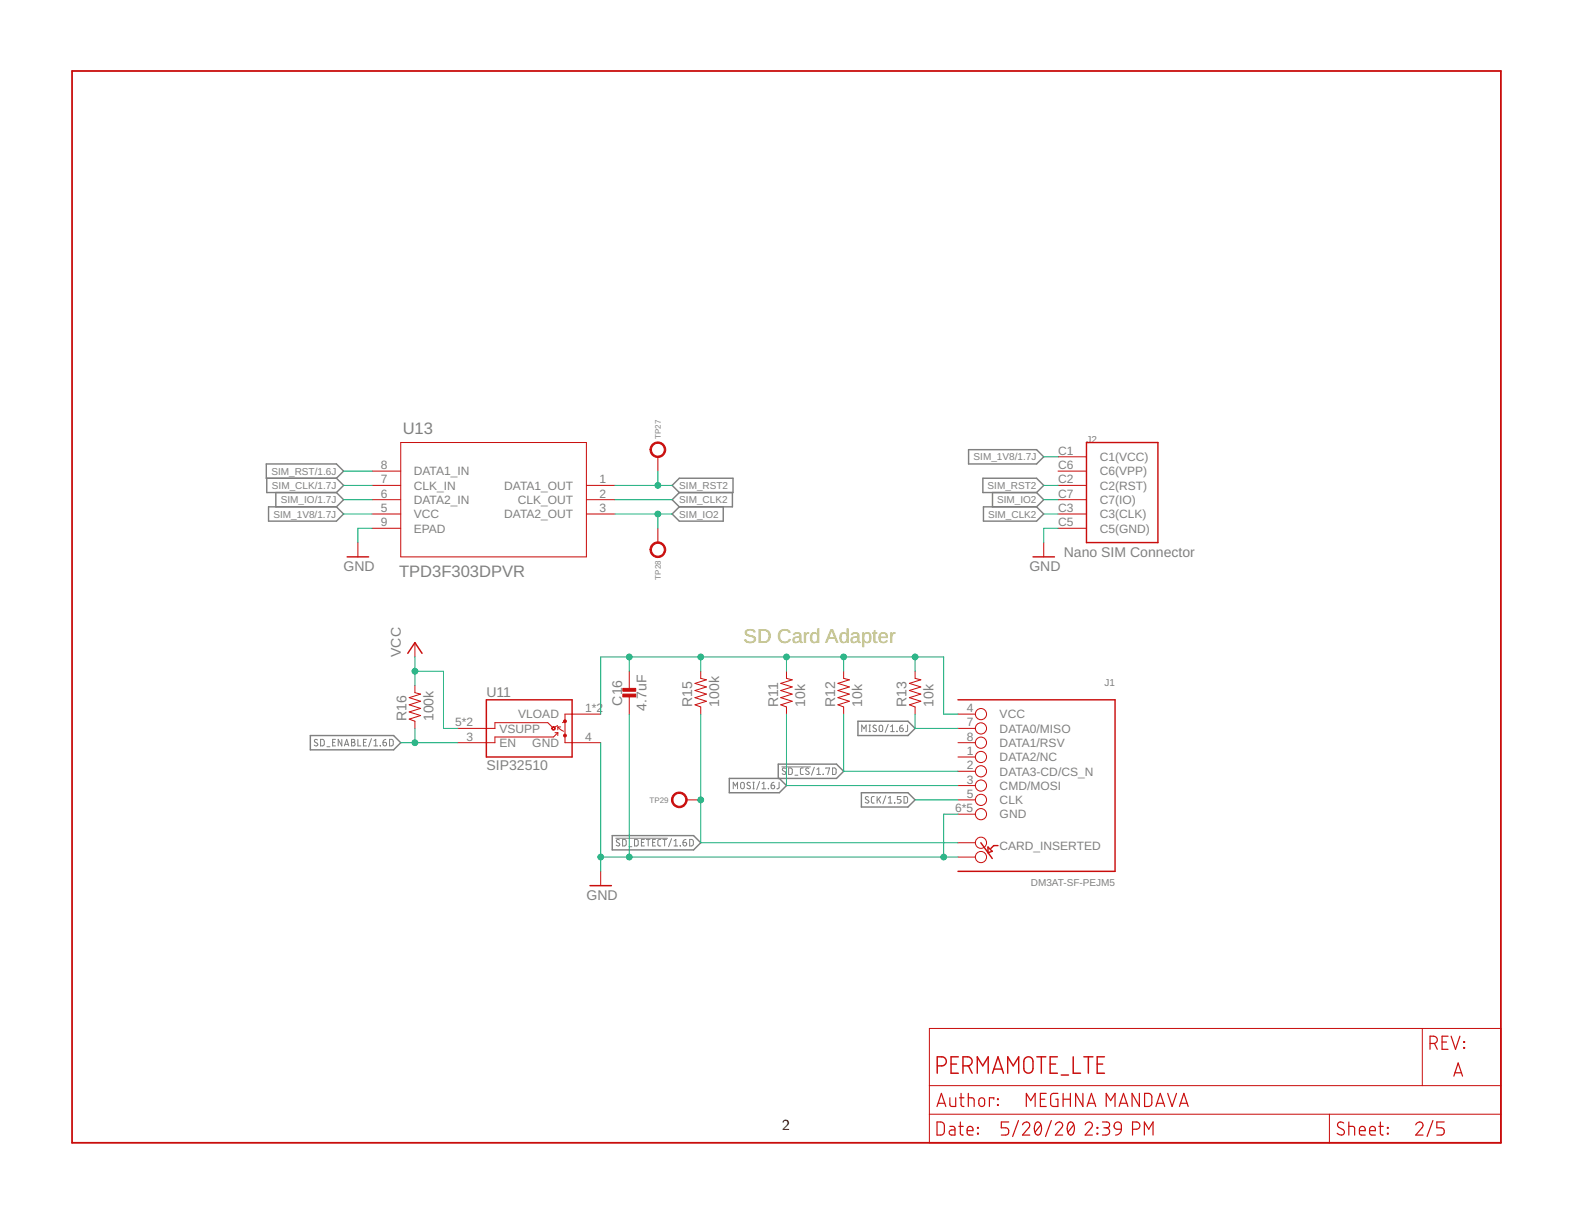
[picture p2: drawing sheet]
<svg xmlns="http://www.w3.org/2000/svg" width="279mm" height="216mm" viewBox="0 0 279 216" stroke-linecap="round" stroke-linejoin="round" font-family="sans-serif">
<g fill="none" stroke="#808080" stroke-width=".25">
<path d="M172.1 79.9h12.1l1.3 1.3-1.3 1.2h-12.1zM47.3 82.4h12.5l1.3 1.3-1.3 1.3h-12.5zM47.4 85v2.5h12.4M47.7 90.1h12.1l1.3 1.2-1.3 1.3h-12.1zM49 87.5v2.6M59.8 85l1.3 1.3-1.3 1.2M59.8 87.5l1.3 1.3-1.3 1.3M119.5 86.3l1.2-1.3h9.6v2.5h-9.6zM120.7 90.1l-1.2 1.2 1.2 1.3h7.8v-2.5M120.7 87.5l-1.2 1.3 1.2 1.3M130.2 87.5v2.6h-9.5M174.7 85h9.5l1.3 1.3-1.3 1.2h-9.5z"/>
<path d="M174.8 90.1h9.4l1.3 1.2-1.3 1.3h-9.4zM176.4 87.5v2.6M184.2 87.5l1.3 1.3-1.3 1.3M55.2 130.7h14.8l1.2 1.3-1.2 1.2h-14.8zM138.3 138.3v-2.5h10.4l1.2 1.3-1.2 1.2h-19.1v2.6h8.9l1.3-1.3-1.3-1.3M152.5 128.2h8.9l1.2 1.2-1.2 1.3h-8.9zM108.8 148.5h14.5l1.2 1.3-1.2 1.2h-14.5zM153.1 140.9h8.3l1.2 1.2-1.2 1.3h-8.3z"/>
</g>
<g fill="none" stroke="#808080" stroke-width=".18">
<path d="M56.4 131.5l-.3-.1-.2 .2v.2l.4 .3a.3 .3 0 0 1 .1 .4 .3 .3 0 0 1-.5 0l-.1-.1M57 131.4h.4l.2 .2v.6l-.2 .3h-.4zM58.1 132.7h.5M59.1 131.9h.4M59.6 131.4h-.5v1.1h.5M60.7 131.4v1.1l-.6-1.1v1.1M61.2 132.5l.4-1.1 .4 1.1M61.3 132.3h.6M62.5 131.4l.5 .1v.3l-.2 .1 .3 .3-.2 .3h-.4zM62.5 131.9h.3M63.6 131.4v1.1h.5M64.6 131.9h.4"/>
<path d="M65.1 131.4h-.5v1.1h.5M66 131.3l-.5 1.4M66.5 132.5h.6M66.5 131.6l.3-.2v1.1M67.6 132.5h.1M68.1 131.9h.4a.32 .32 0 0 1 .2 .4 .32 .32 0 0 1-.3 .3 .32 .32 0 0 1-.3-.4zM68.6 131.4a.51 .51 0 0 0-.5 .5M69.2 131.4h.5l.2 .2v.8l-.2 .1h-.5zM131.8 139.1h.4l.1 .2-.1 .7-.2 .2-.2-.1-.2-.3zM133.3 139.1l-.4-.1-.1 .3v.1l.5 .3a.32 .32 0 0 1-.1 .5 .32 .32 0 0 1-.5-.2M133.8 139h.3M133.9 139v1.2"/>
<path d="M135 138.9l-.5 1.4M135.4 139.3l.4-.3v1.2M137.1 139.5h.3a.32 .32 0 0 1 .3 .4 .32 .32 0 0 1-.3 .3 .32 .32 0 0 1-.3-.4zM137.6 139a.51 .51 0 0 0-.5 .5M138.5 139v1l-.4 .2M139 136.3h5M139.6 136.6a.28 .28 0 0 0-.4-.1 .28 .28 0 0 0 0 .4l.3 .2a.3 .3 0 0 1 .1 .5 .3 .3 0 0 1-.5 0l-.1-.1M140.2 136.5h.4l.2 .3v.5l-.2 .3h-.4zM141.3 137.8h.5M142.8 136.5h-.4l-.1 .2v.9h.5M143.8 136.6l-.3-.1-.3 .1v.3l.5 .2a.32 .32 0 0 1 0 .5 .32 .32 0 0 1-.5-.1M144.7 136.3l-.5 1.5"/>
<path d="M145.2 137.6h.6M145.2 136.7l.3-.2v1.1M146.3 137.6h.1M146.8 136.6v-.1h.6l-.3 1.1M148 136.5h.4l.2 .2v.7l-.2 .2h-.4zM153.2 130v-1.2l.4 .7 .3-.7v1.2M154.5 130h.2M154.5 128.8h.2M154.6 128.8v1.2M155.7 128.9h-.4l-.1 .2 .5 .4a.32 .32 0 0 1-.1 .5 .32 .32 0 0 1-.4-.1M156.4 128.9h.2l.3 .1v.8l-.3 .2-.3-.2zM157.9 128.7l-.6 1.5"/>
<path d="M158.3 130h.7M158.3 129.1l.3-.3v1.2M159.4 129.9l.1 .1zM159.9 129.4h.4a.33 .33 0 0 1 .3 .3 .33 .33 0 0 1-.4 .3 .33 .33 0 0 1-.3-.3zM160.4 128.8a.54 .54 0 0 0-.5 .6M161.3 128.8v1.1l-.4 .1M109.5 148.9h9.1M110.1 149.3a.29 .29 0 0 0-.4-.1 .29 .29 0 0 0 0 .4l.4 .3a.33 .33 0 0 1-.2 .4 .33 .33 0 0 1-.4-.1M110.7 149.2h.4l.2 .2v.7l-.2 .2h-.4zM111.8 150.5h.5M112.8 149.2h.4l.2 .2v.7l-.2 .2h-.4zM114 149.7h.4"/>
<path d="M114.5 149.2h-.5v1.1h.5M114.9 149.2h.6M115.2 149.2v1.1M116 149.7h.4M116.5 149.2h-.5v1.1h.5M117.5 149.2h-.4l-.2 .2v.8l.6 .1M117.8 149.2h.7M118.1 149.2v1.1M119.4 149l-.6 1.5M119.8 150.3h.6M119.8 149.4l.3-.2v1.1M120.9 150.3h.1"/>
<path d="M121.4 149.7h.4a.33 .33 0 0 1 .2 .4 .33 .33 0 0 1-.3 .2 .33 .33 0 0 1-.3-.3zM121.9 149.2a.51 .51 0 0 0-.5 .5M122.6 149.2h.4l.2 .2v.6l-.2 .3h-.4zM130.3 140.2v-1.2l.4 .7 .4-.7v1.2M133.8 140.2h.3M135.4 140.2h.7M136.5 140.1l.1 .1zM154.4 141.6h-.4l-.2 .2 .5 .4a.3 .3 0 0 1 0 .5 .3 .3 0 0 1-.4-.1h-.1M155.4 141.5l-.4 .1-.1 .2v.8l.5 .1M155.9 141.5v1.2M156.1 142l.4 .7M156.5 141.5l-.6 .8"/>
<path d="M157.4 141.4l-.5 1.4M157.9 142.7h.6M157.9 141.8l.3-.3v1.2M159 142.6v.1zM160.1 141.5h-.6v.6h.4a.32 .32 0 0 1 .3 .3 .32 .32 0 0 1-.3 .3h-.4M160.7 141.5l.4 .1 .2 .2v.7l-.2 .2h-.4z"/>
</g>
<g fill="none" stroke="#c90d0c" stroke-width=".25">
<path d="M193.1 78.6h12.7v17.8h-12.7zM61.7 99h3.8M183.6 99h3.8M72.5 116.1l1.2-1.9 1.3 1.9M86.4 124.4h15.3v10.1h-15.3zM170.3 124.4h27.9v30.4h-27.9M104.9 157.4h3.8M174.3 149.8l2.1 2.7M175.6 150.5l.8 .8-.8 .2zM177.4 150.3h-.8l-.5 .5M166.6 189.4h.8a.8 .8 0 0 0 .8-.8 .8 .8 0 0 0-.8-.8h-.8v2.9M169 189.1h1"/>
<path d="M170.3 187.8h-1.3v2.9h1.3M171.2 189.4h.8a.8 .8 0 0 0 .8-.8 .8 .8 0 0 0-.8-.8h-.8v2.9M172.1 189.4l.7 1.3M173.7 190.7v-2.9l1 1.6 .9-1.6v2.9M176.4 190.7l1-2.9 1 2.9M176.7 190h1.4M179.1 190.7v-2.9l1 1.6 1-1.6v2.9M182.1 188.2a.82 .82 0 0 1 .9-.4 .82 .82 0 0 1 .6 .8v1.3a.81 .81 0 0 1-.8 .8 .81 .81 0 0 1-.8-.8v-1.3zM184.3 187.8h1.6M185.1 187.8v2.9M186.6 189.1h1M187.9 187.8h-1.3v2.9h1.3"/>
<path d="M188.6 191h1.3M190.8 187.8v2.9h1.2M192.6 187.8h1.6M193.4 187.8v2.9M195 189.1h1M196.3 187.8h-1.3v2.9h1.3"/>
</g>
<g fill="none" stroke="#c90d0c" stroke-width=".18">
<path d="M71.2 78.6h33v20.4h-33zM63.6 96.4v2.6M66.1 93.9h5.1M66.1 83.7h5.1M66.1 88.8h5.1M66.1 91.3h5.1M66.1 86.3h5.1M104.2 88.8h5.1M104.2 91.3h5.1M104.2 86.3h5.1M116.9 81.2v2.5M116.9 93.9v2.5"/>
<path d="M185.5 96.4v2.6M188 93.9h5.1M188 83.7h5.1M188 88.8h5.1M188 91.3h5.1M188 86.3h5.1M188 81.2h5.1M73.7 114.2v2.5M111.8 119.3v3M124.5 119.3v1.2l1.1 .3-2.1 .6 2.1 .7-2.1 .6 2.1 .6-2.1 .7 2.1 .6-2.1 .6 1 .4v1.3M139.8 119.3v1.2l1 .3-2 .6 2 .7-2 .6 2 .6-2 .7 2 .6-2 .6 1 .4v1.3M149.9 119.3v1.2l1.1 .3-2.1 .6 2.1 .7-2.1 .6 2.1 .6-2.1 .7 2.1 .6-2.1 .6 1 .4v1.3"/>
<path d="M162.6 119.3v1.2l1.1 .3-2.1 .6 2.1 .7-2.1 .6 2.1 .6-2.1 .7 2.1 .6-2.1 .6 1 .4v1.3M73.7 121.8v1.3l1.1 .2-2.1 .7 2.1 .6-2.1 .6 2.1 .7-2.1 .6 2.1 .6-2.1 .7 1 .4v1.2M98.1 129.2l-.7-.8h-9.4v1h-6.6M98.6 130.2h.5M99.1 128.9l-.5 .3M99.1 129.2l1.1 .7M99.1 130.2l-.7 .8h-10.4v1h-6.6M99.1 129.2v.5M99.1 130.2v.5M99.1 129.2h.6M100.4 131v1h6.4M100.4 128.2l-.4 .2"/>
<path d="M106.8 126.9h-6.4v3.6M111.8 123.6v3.3M170.3 129.4h3.1M170.3 132h3.1M170.3 134.5h3.1M170.3 137.1h3.1M170.3 139.6h3.1M170.3 126.9h3.1M106.8 154.8v2.6M122 142.1h2.5M170.3 142.1h3.1M170.3 144.7h3.1"/>
<path d="M170.3 149.8h3.1M170.3 152.3h3.1M165.2 182.8h101.6v20.3h-101.6zM165.2 198h101.6M165.2 192.9h101.6M236.3 198v5.1M252.8 182.8v10.1"/>
<circle cx="174.3" cy="132" r=".99"/>
<circle cx="174.3" cy="134.5" r=".99"/>
<circle cx="174.3" cy="139.6" r=".99"/>
<circle cx="174.3" cy="129.4" r=".99"/>
<circle cx="174.3" cy="137.1" r=".99"/>
<circle cx="174.3" cy="126.9" r=".99"/>
<circle cx="174.3" cy="142.1" r=".99"/>
<circle cx="174.3" cy="144.7" r=".99"/>
<circle cx="174.3" cy="149.8" r=".99"/>
<circle cx="174.3" cy="152.3" r=".99"/>
</g>
<g fill="#c90d0c" stroke="#c90d0c" stroke-width=".18">
<path d="M110.7 122.3h2.3v.5h-2.3z"/>
<path d="M110.7 123.3h2.3v.5h-2.3z"/>
</g>
<g fill="#c90d0c" stroke="#c90d0c" stroke-width=".18">
<path d="M98.1 129.3a.32 .32 0 0 1 .5-.1 .32 .32 0 0 1-.1 .5 .32 .32 0 0 1-.4-.3h.1a.19 .19 0 0 1 .2-.2 .19 .19 0 0 1 .2 .3 .19 .19 0 0 1-.3 .1l-.2-.2z" fill-rule="evenodd"/>
<path d="M115.9 79a1.4 1.4 0 0 1 2.2 .2 1.4 1.4 0 0 1-.8 2.1 1.4 1.4 0 0 1-1.8-1.4h.3a1.15 1.15 0 0 1 1.6-1.1 1.15 1.15 0 0 1 .3 2 1.15 1.15 0 0 1-1.9-.6v-.3h-.3z" fill-rule="evenodd"/>
<path d="M115.9 96.7a1.39 1.39 0 0 1 2.2 .3 1.39 1.39 0 0 1-.8 2 1.39 1.39 0 0 1-1.8-1.3h.3a1.15 1.15 0 0 1 1.6-1.1 1.15 1.15 0 0 1 .3 1.9 1.15 1.15 0 0 1-1.9-.5v-.3h-.3l.2-.7z" fill-rule="evenodd"/>
<path d="M119.7 141.2a1.39 1.39 0 0 1 2.2 .2 1.39 1.39 0 0 1-.8 2.1 1.39 1.39 0 0 1-1.8-1.4h.3a1.15 1.15 0 0 1 1.6-1.1 1.15 1.15 0 0 1 .3 2 1.15 1.15 0 0 1-1.9-.6v-.3h-.3l.2-.6z" fill-rule="evenodd"/>
<circle cx="100.4" cy="130.7" r=".25"/>
<circle cx="100.4" cy="128.2" r=".25"/>
</g>
<path d="M12.8 12.6h254v190.5h-254z" fill="none" stroke="#c90d0c" stroke-width=".32"/>
<g fill="none" stroke="#c90d0c" stroke-width=".21">
<path d="M166.5 199.4h.9l.4 .4 .1 1.3-.2 .3-.3 .3h-.9zM166.5 196.6l.8-2.3 .8 2.3M166.8 196h1.1M168.8 195.1v1.3l.4 .2h.7v-1.5M170.5 195.1h.8M170.7 199.4v2.1l.2 .2h.3M170.8 194.3v2.1l.2 .2h.3M172.1 195.1l.9 .1 .1 .3v1.1M172.1 194.3v2.3M174.1 195.2l.5-.1a.47 .47 0 0 1 .4 .5v.5a.52 .52 0 0 1-.5 .5 .52 .52 0 0 1-.5-.5zM176.6 195.3v-.2h-.7v1.5M177.3 195.3h.1v.1h-.1z"/>
<path d="M177.3 196.3h.1v.1h-.1zM179.3 199.4h-1.3v1h.8a.66 .66 0 0 1 .5 .7 .66 .66 0 0 1-.5 .6h-.8M181 199.1l-1 2.9M181.7 199.9a.64 .64 0 0 1 1-.5 .64 .64 0 0 1 .1 1l-1.1 1.3h1.3M182.4 196.6v-2.3l.8 1.3 .8-1.3v2.3M184.1 199.6a.55 .55 0 0 1 .6-.2 .55 .55 0 0 1 .3 .6 1.32 1.32 0 0 1-.5 1.7 1.1 1.1 0 0 1-.6-1.5zM184.9 195.3h.8M185 199.9l-1 1.3M185.9 194.3h-1v2.3h1M186.9 199.1l-1.1 2.9M187.6 199.9a.64 .64 0 0 1 .9-.5 .64 .64 0 0 1 .2 1l-1.1 1.3h1.3M188 194.3h-.8a.51 .51 0 0 0-.5 .5v1.3l.2 .4 1.1 .1v-1.3h-.4"/>
<path d="M189 195.3h1.2M189 194.3v2.3M189.9 199.6a.55 .55 0 0 1 .6-.2 .55 .55 0 0 1 .4 .6 1.48 1.48 0 0 1-.4 1.7h-.2a1.1 1.1 0 0 1-.6-1.5zM190.2 194.3v2.3M190.8 199.9l-1 1.3M192.5 194.3v2.3l-1.3-2.3v2.3M192.9 199.9a.64 .64 0 0 1 .9-.5 .64 .64 0 0 1 .2 1l-1.1 1.3h1.3M193.2 196.6l.8-2.3 .8 2.3M193.4 196h1.2M195.9 199.4h.8a.52 .52 0 0 1 .5 .5 .52 .52 0 0 1-.5 .5h-.5M196.6 196.6v-2.3l.8 1.3 .8-1.3v2.3M198.1 199.6a.64 .64 0 0 1 .8-.2 .64 .64 0 0 1 .4 .6v.7h-.8a.62 .62 0 0 1-.5-.4 .62 .62 0 0 1 .1-.7z"/>
<path d="M198.9 196.6l.8-2.3 .8 2.3M199.1 196h1.2M202.5 194.3v2.3l-1.3-2.3v2.3M203.4 194.3h.9l.4 .4v1.5l-.4 .4h-.9zM205.4 196.6l.8-2.3 .8 2.3M205.7 196h1.1M207.5 194.3l.8 2.3 .8-2.3M209.6 196.6l.8-2.3 .8 2.3M209.8 196h1.2M238.8 199.6a.58 .58 0 0 0-.9-.1 .58 .58 0 0 0 .1 .8l.7 .4a.54 .54 0 0 1 .2 .8 .54 .54 0 0 1-.8 .2l-.4-.3M239.7 199.4v2.3M245.3 199.4l.1 2.1 .2 .2h.3"/>
<path d="M251.6 199.9a.64 .64 0 0 1 .9-.5 .64 .64 0 0 1 .2 1l-1.1 1.3h1.3M254.2 185.4h.6a.65 .65 0 0 0 .7-.6 .65 .65 0 0 0-.7-.7h-.6v2.4M254.7 199.1l-1.1 2.9M255 185.4l.5 1.1M256.3 185.2h.8M256.7 199.4h-1.3v1h.8a.66 .66 0 0 1 .5 .7 .66 .66 0 0 1-.5 .6h-.8M257.4 184.1h-1.1v2.4h1.1M257.9 184.1l.8 2.4 .8-2.4M258.4 191.2l.8-2.3 .7 2.3M258.6 190.6h1.2M260.2 185.1h.1v.1h-.1zM260.2 186.1h.1v.2h-.1z"/>
<path d="M168.8 200.2h.7l.2 .3v1.2h-.6a.46 .46 0 0 1-.4-.5 .46 .46 0 0 1 .4-.4h.6M170.4 200.2h.8M171.9 200.9h1a.54 .54 0 0 0-.3-.7 .54 .54 0 0 0-.7 .5l.1 .9 .9 .1M173.7 200.3h.2v.2h-.2zM173.7 201.4h.2v.1h-.2zM195 201.4h.1v.1h-.1zM195 200.3h.1v.2h-.1zM196.6 200.4a.65 .65 0 0 1 .6 .7 .65 .65 0 0 1-.6 .6h-.7M199.3 200.7a1.01 1.01 0 0 1-1 1M201.3 200.7h.7a.65 .65 0 0 0 .6-.7 .65 .65 0 0 0-.6-.6h-.7v2.3M203.4 201.7v-2.3l.8 1.3 .7-1.3v2.3M239.7 200.2l1 .1 .1 1.4"/>
<path d="M241.6 200.9h1.1a.54 .54 0 0 0-.4-.7 .54 .54 0 0 0-.7 .5l.1 .9 1 .1M243.4 200.9h1.1a.54 .54 0 0 0-.4-.7 .54 .54 0 0 0-.7 .5l.1 .9 1 .1M245.1 200.2h.8M246.6 201.4h.1v.1h-.1zM246.6 200.3h.1v.2h-.1z"/>
</g>
<g fill="none" stroke="#0dab76" stroke-width=".18">
<path d="M61.1 91.3h5M61.1 86.3h5M61.1 88.8h5M61.1 83.7h5M66.1 93.9h-2.5v2.5M109.3 91.3h10.2M109.3 86.3h10.2M109.3 88.8h10.2M116.9 83.7v2.6M116.9 91.3v2.6M185.5 91.3h2.5M185.5 81.2h2.5"/>
<path d="M185.5 86.3h2.5M185.5 88.8h2.5M188 93.9h-2.5v2.5M73.7 119.3h5.1v10.1h2.6M73.7 116.7v5.1M111.8 116.7v2.6M124.5 116.7v2.6M139.8 116.7v2.6M149.9 116.7v2.6M162.6 116.7v2.6M71.2 132h10.2M73.7 129.4v2.6"/>
<path d="M106.8 126.9v-10.2h60.9v10.2h2.6M106.8 132v22.8M111.8 126.9v25.4M124.5 126.9v22.9h45.8M139.8 126.9v12.7h30.5M149.9 126.9v10.2h20.4M162.6 126.9v2.5h7.7M106.8 152.3h63.5M162.6 142.1h7.7M170.3 144.7h-2.6v7.6"/>
</g>
<g fill="#0dab76" stroke="#0dab76" stroke-width=".18">
<circle cx="116.9" cy="86.3" r=".51"/>
<circle cx="116.9" cy="91.3" r=".51"/>
<circle cx="167.7" cy="152.3" r=".51"/>
<circle cx="106.8" cy="152.3" r=".51"/>
<circle cx="111.8" cy="152.3" r=".51"/>
<circle cx="124.5" cy="142.1" r=".51"/>
<circle cx="149.9" cy="116.7" r=".51"/>
<circle cx="162.6" cy="116.7" r=".51"/>
<circle cx="111.8" cy="116.7" r=".51"/>
<circle cx="124.5" cy="116.7" r=".51"/>
<circle cx="139.8" cy="116.7" r=".51"/>
<circle cx="73.7" cy="132" r=".51"/>
<circle cx="73.7" cy="119.3" r=".51"/>
</g>
<text font-size="3.6" fill="#c8c832" x="132.2" y="114.2">SD Card Adapter</text>
<g font-size="2.9" fill="#808080">
<text x="71.6" y="77.1">U13</text>
<text x="70.9" y="102.5">TPD3F303DPVR</text>
</g>
<text font-size="2.7" x="139" y="200.9">2</text>
<g font-size="2.5" fill="#808080">
<text x="61.1" y="101.5">GND</text>
<text x="183" y="101.5">GND</text>
<text x="189.1" y="99">Nano SIM Connector</text>
<text x="71.2" y="116.7" transform="rotate(-90 71.2 116.7)">VCC</text>
<text x="86.5" y="123.8">U11</text>
<text x="110.6" y="125.4" transform="rotate(-90 110.6 125.4)">C16</text>
<text x="123" y="125.6" transform="rotate(-90 123 125.6)">R15</text>
<text x="127.8" y="125.6" transform="rotate(-90 127.8 125.6)">100k</text>
<text x="138.3" y="125.6" transform="rotate(-90 138.3 125.6)">R11</text>
<text x="143.1" y="125.6" transform="rotate(-90 143.1 125.6)">10k</text>
<text x="148.4" y="125.6" transform="rotate(-90 148.4 125.6)">R12</text>
<text x="153.2" y="125.6" transform="rotate(-90 153.2 125.6)">10k</text>
<text x="161.1" y="125.6" transform="rotate(-90 161.1 125.6)">R13</text>
<text x="165.9" y="125.6" transform="rotate(-90 165.9 125.6)">10k</text>
<text x="72.3" y="128.2" transform="rotate(-90 72.3 128.2)">R16</text>
<text x="77.1" y="128.2" transform="rotate(-90 77.1 128.2)">100k</text>
<text x="114.9" y="126.3" transform="rotate(-90 114.9 126.3)">4.7uF</text>
<text x="86.5" y="136.8">SIP32510</text>
<text x="104.2" y="159.9">GND</text>
</g>
<g font-size="2.1" fill="#808080">
<text x="67.7" y="83.4">8</text>
<text x="188" y="83.4">C6</text>
<text x="188" y="80.8">C1</text>
<text x="195.4" y="81.9">C1(VCC)</text>
<text x="67.7" y="88.4">6</text>
<text x="67.7" y="85.9">7</text>
<text x="73.6" y="89.6">DATA2_IN</text>
<text x="73.6" y="87">CLK_IN</text>
<text x="73.6" y="84.5">DATA1_IN</text>
<text x="89.6" y="87">DATA1_OUT</text>
<text x="92" y="89.6">CLK_OUT</text>
<text x="106.6" y="85.9">1</text>
<text x="106.6" y="88.4">2</text>
<text x="188" y="88.4">C7</text>
<text x="188" y="85.9">C2</text>
<text x="195.4" y="84.5">C6(VPP)</text>
<text x="195.4" y="89.6">C7(IO)</text>
<text x="195.4" y="87">C2(RST)</text>
<text x="67.7" y="91">5</text>
<text x="67.7" y="93.5">9</text>
<text x="73.6" y="92.1">VCC</text>
<text x="73.6" y="94.6">EPAD</text>
<text x="89.6" y="92.1">DATA2_OUT</text>
<text x="106.6" y="91">3</text>
<text x="188" y="93.5">C5</text>
<text x="188" y="91">C3</text>
<text x="195.4" y="94.6">C5(GND)</text>
<text x="195.4" y="92.1">C3(CLK)</text>
<text x="80.9" y="129.1">5*2</text>
<text x="82.9" y="131.6">3</text>
<text x="88.8" y="130.2">VSUPP</text>
<text x="92.1" y="127.7">VLOAD</text>
<text x="104" y="126.5">1*2</text>
<text x="104" y="131.6">4</text>
<text x="171.8" y="129.1">7</text>
<text x="171.8" y="131.6">8</text>
<text x="171.8" y="126.5">4</text>
<text x="177.7" y="130.2">DATA0/MISO</text>
<text x="177.7" y="127.7">VCC</text>
<text x="88.8" y="132.7">EN</text>
<text x="94.6" y="132.7">GND</text>
<text x="171.8" y="134.2">1</text>
<text x="171.8" y="136.7">2</text>
<text x="177.7" y="132.7">DATA1/RSV</text>
<text x="177.7" y="135.3">DATA2/NC</text>
<text x="177.7" y="137.8">DATA3-CD/CS_N</text>
<text x="171.8" y="139.2">3</text>
<text x="171.8" y="141.8">5</text>
<text x="177.7" y="140.4">CMD/MOSI</text>
<text x="177.7" y="142.9">CLK</text>
<text x="169.8" y="144.3">6*5</text>
<text x="177.7" y="145.4">GND</text>
<text x="177.6" y="151">CARD_INSERTED</text>
</g>
<g font-size="1.8" fill="#808080">
<text x="173" y="81.8">SIM_1V8/1.7J</text>
<text x="193.1" y="78.6">J2</text>
<text x="48.2" y="84.4">SIM_RST/1.6J</text>
<text x="48.3" y="86.9">SIM_CLK/1.7J</text>
<text x="49.9" y="89.4">SIM_IO/1.7J</text>
<text x="120.7" y="86.9">SIM_RST2</text>
<text x="120.7" y="89.4">SIM_CLK2</text>
<text x="175.5" y="86.9">SIM_RST2</text>
<text x="177.2" y="89.4">SIM_IO2</text>
<text x="48.6" y="92">SIM_1V8/1.7J</text>
<text x="120.7" y="92">SIM_IO2</text>
<text x="175.6" y="92">SIM_CLK2</text>
<text x="196.3" y="121.8">J1</text>
<text x="183.2" y="157.4">DM3AT-SF-PEJM5</text>
</g>
<g font-size="1.4" fill="#808080">
<text x="117.4" y="78" transform="rotate(-90 117.4 78)">TP27</text>
<text x="117.4" y="103" transform="rotate(-90 117.4 103)">TP28</text>
<text x="115.4" y="142.6">TP29</text>
</g>
</svg>
